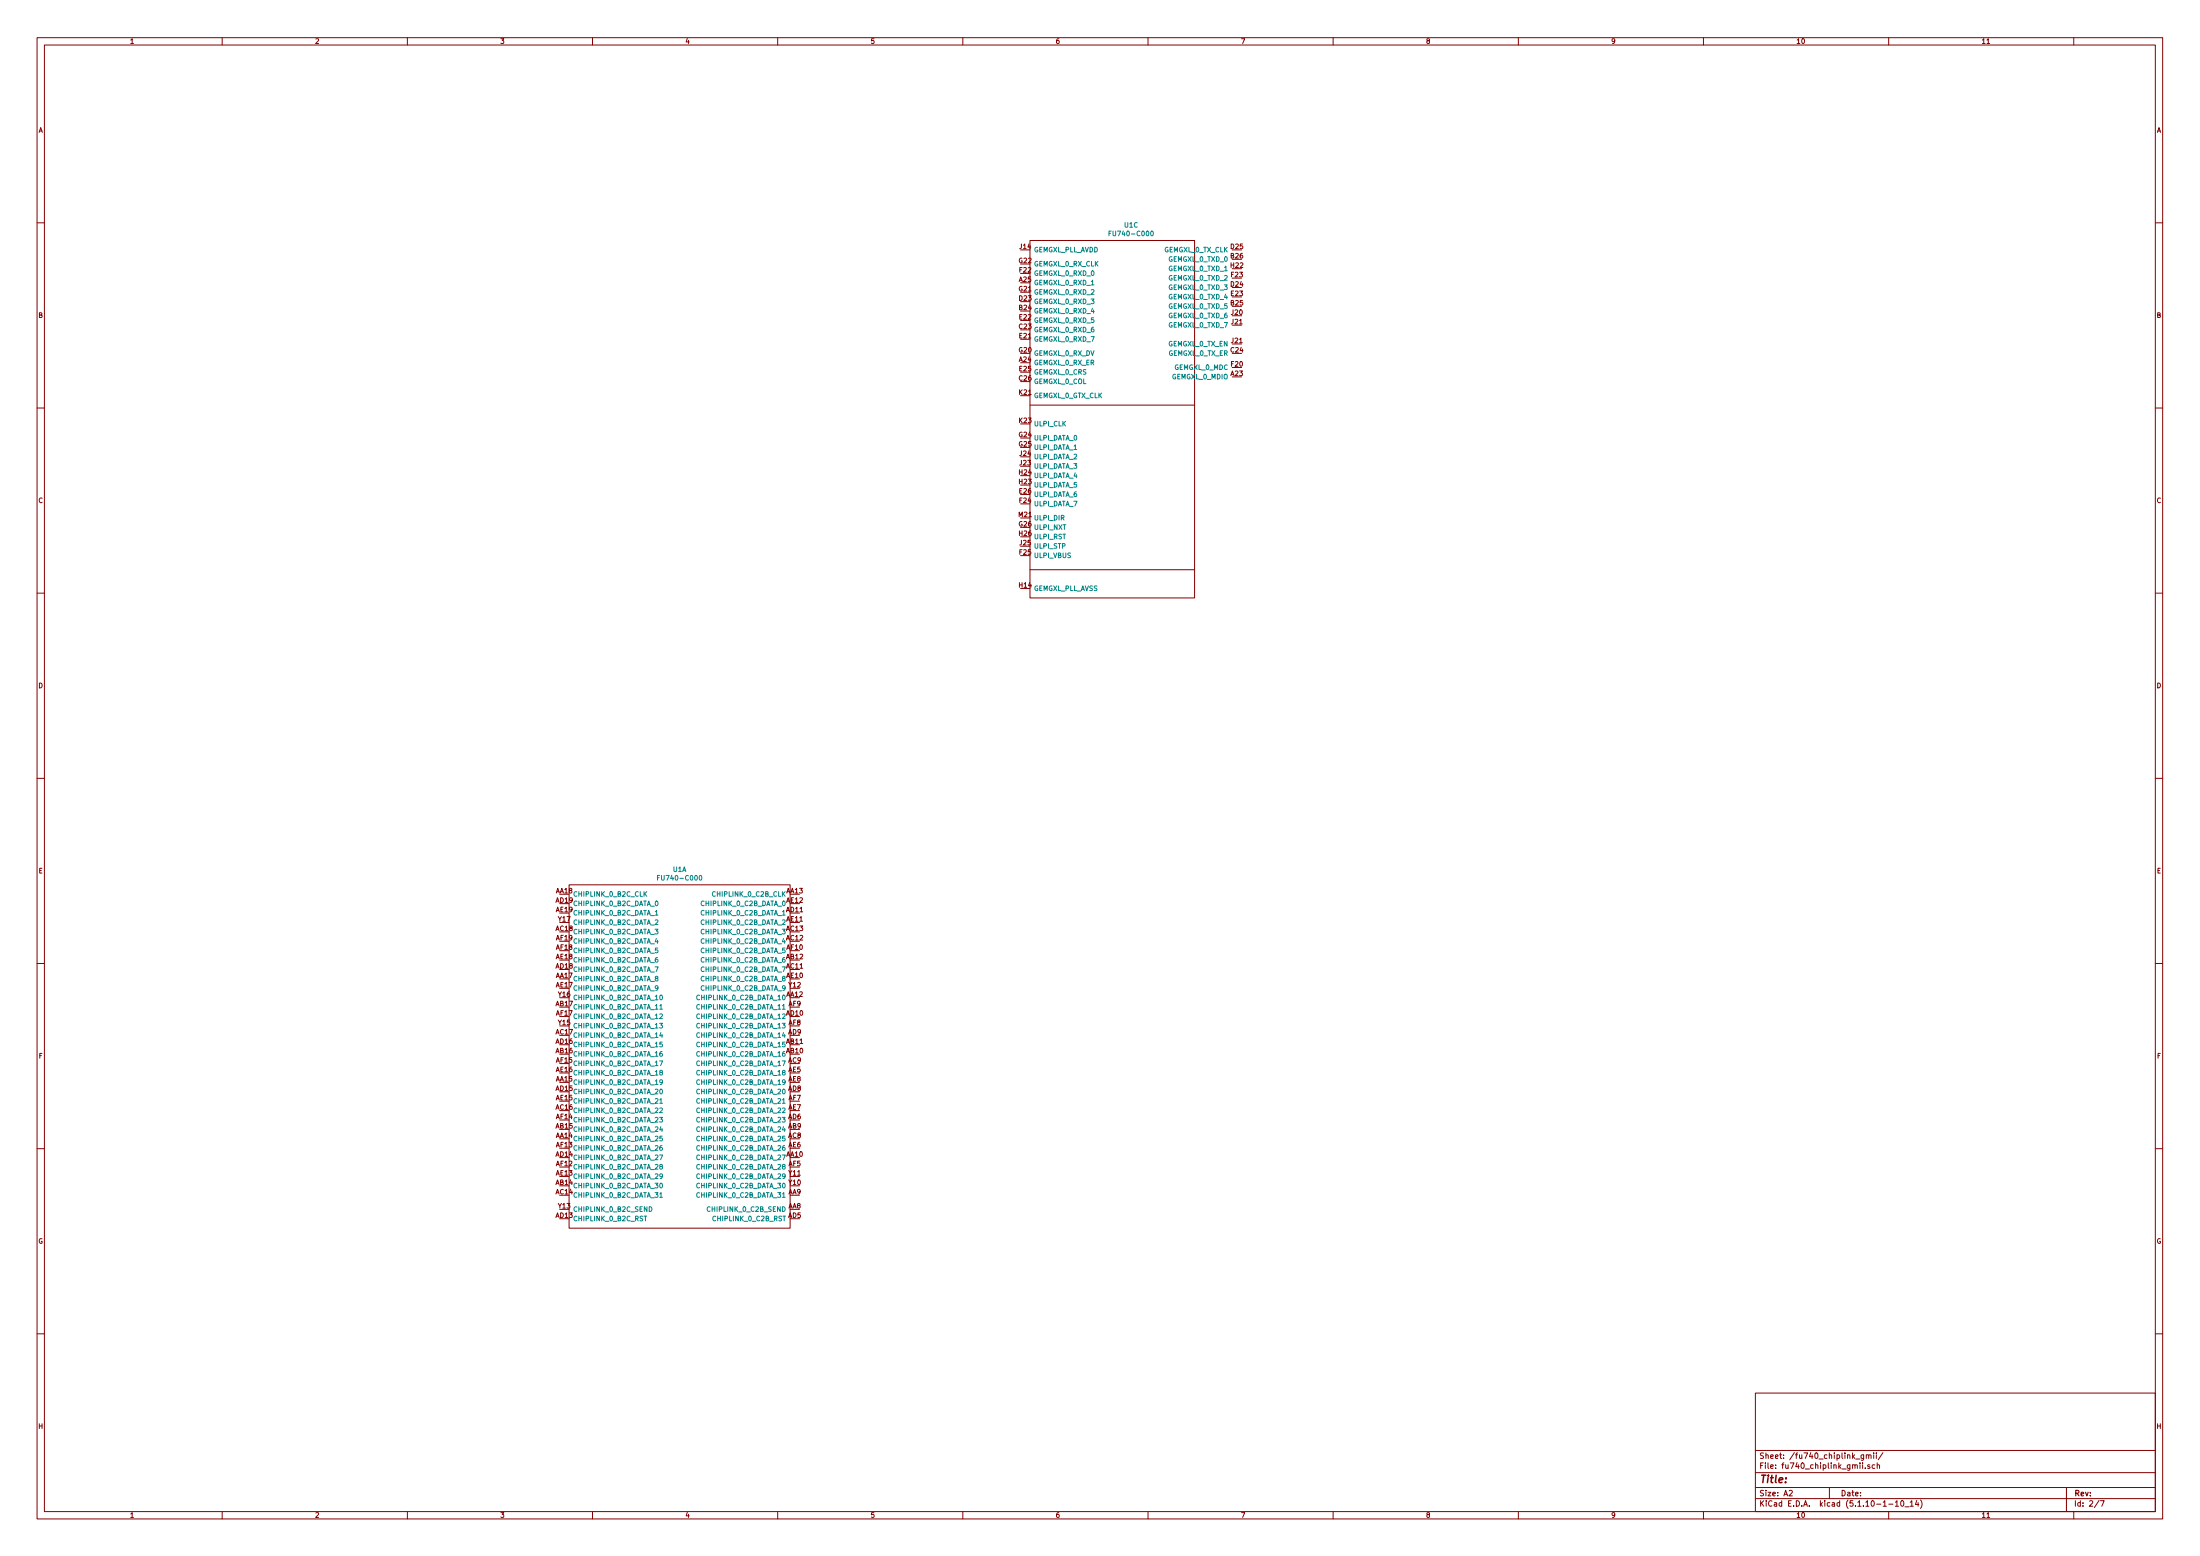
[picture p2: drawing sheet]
<svg xmlns="http://www.w3.org/2000/svg" width="594mm" height="420mm" viewBox="0 0 594 420" stroke-linecap="round" stroke-linejoin="round" font-family="sans-serif">
<g fill="none" stroke="#840000" stroke-width=".27">
<path d="M10 10.2h574v400h-574zM12 12.2h570v396h-570zM60 10.2v2M110 10.2v2M160 10.2v2M210 10.2v2M260 10.2v2M310 10.2v2M360 10.2v2M410 10.2v2M460 10.2v2M510 10.2v2"/>
<path d="M536.5 11.8h.8M560 10.2v2M10 60.2h2M278.1 64.9h44.5v96.6h-44.5zM582 60.2h2M10 110.2h2M278.1 109.4h44.5M582 110.2h2M278.1 153.8h44.5M10 160.2h2M582 160.2h2M10 210.2h2"/>
<path d="M582 210.2h2M153.7 238.9h59.7v92.7h-59.7zM10 260.2h2M582 260.2h2M10 310.2h2M582 310.2h2M10 360.2h2M474 376.2h108v32h-108zM582 360.2h2M474 397.7h108M474 391.7h108M501.1 394h1.2"/>
<path d="M502.3 395v.2M503 395v.2M503 395.5v1M503.3 392.8v1.2l-.3 .3h-.4M503.3 392.9l-.5-.1-.3 .3 .1 .6h.7M503.7 396.4v.1M504 393l.5-.1 .1 .9M504 392.8v1M504.6 393l.2-.2 .4 .1 .1 .9M504.9 395.6l-.4-.1-.2 .2 .1 .3 .5 .1v.3h-.6M506 392.3v.2M506 392.8v1"/>
<path d="M506.2 395.6l-.4-.1-.3 .3 .1 .6h.6M506.7 392.3v.2M506.7 392.8v1M506.9 395.6h.6v.9M506.9 395v1.5M508.5 392.2l-1.3 2M60 408.2v2M110 408.2v2M160 408.2v2M210 408.2v2M260 408.2v2M310 408.2v2"/>
<path d="M360 408.2v2M410 408.2v2M460 408.2v2M474 404.7h108M474 401.7h108M483.1 402.6l.6-.2 .3 .5-.9 1h.9M494 401.7v3M510 408.2v2M510 406.2h1.2M511.8 405.7l.4-.5v1.5M511.8 406.7h.9M513.4 405.4l.2-.2a.81 .81 0 0 1 .5 .8 .81 .81 0 0 1-.5 .7l-.3-.5z"/>
<path d="M514.4 406.9h1.1M515.8 405.7l.5-.5v1.5M515.8 406.7h.9M517.6 405.1l-.4 1.1h1M518 405.7v1M518.6 405a1.71 1.71 0 0 1 0 2.3M536.5 409.7h.8M558 401.7v6.5M560 408.2v2M566.8 405.1l-1.2 2M567.2 405.2h1l-.6 1.5"/>
</g>
<g fill="none" stroke="#008484" stroke-width=".27">
<path d="M299.5 63h.4M300.1 62.4h-.6v1.3M310.8 62.5l.2-.1a.63 .63 0 0 1 .5 .7 .63 .63 0 0 1-.6 .5l-.2-.4zM177.5 237h.5M178.2 236.4h-.7v1.3M188.9 236.5l.2-.1a.63 .63 0 0 1 .4 .7 .63 .63 0 0 1-.5 .5l-.2-.4zM174.1 241.3l.6 .7M174.7 240.8l-.8 .7M176.9 250.9h.8l-.5 .5 .4 .1v.6h-.7M176.9 246.2l.4-.4v1.3M176.9 248.5l.5-.1 .3 .3-.8 .9h.8M176.9 247.1h.8"/>
<path d="M177.1 243.4l.1-.1a.62 .62 0 0 1 .5 .7 .62 .62 0 0 1-.6 .5l-.2-.4zM177.2 253.4l-.3 .9h.8M177.5 258.5h-.2a.79 .79 0 0 0-.1 1.3l.4-.1v-.6l-.4-.1-.3 .3M177.5 253.9v.8M177.6 256h-.6l-.1 .6h.7v.5h-.7M176.9 261.1h.8l-.5 1.2M177.2 264.2l-.3-.3 .2-.2h.5a.47 .47 0 0 1-.6 .6l-.1 .4 .5 .2 .3-.2-.3-.5M177.7 266.7l-.3 .2h-.3l-.1-.6 .4-.1 .3 .2-.1 .7-.5 .3M178.1 276.3h.8l-.4 .5 .3 .1 .1 .5-.3 .2-.5-.1M178.2 271.6l.3-.4v1.3M178.2 273.9l.4-.1 .3 .3-.8 .9h.8M178.2 272.5h.7"/>
<path d="M178.3 268.8l.2-.1a.62 .62 0 0 1 .4 .7 .62 .62 0 0 1-.6 .5l-.1-.4zM178.5 278.8l-.3 .9h.7M178.8 279.3v.8M178.1 286.5h.8l-.5 1.2M178.2 299.3l.4-.1 .3 .3-.8 .9h.8M178.2 297l.3-.4v1.3M178.2 297.9h.7M178.3 294.2l.2-.1a.62 .62 0 0 1 .4 .7 .62 .62 0 0 1-.6 .5l-.1-.4zM178.4 289.6l-.2-.5h.6v.3l-.6 .4 .2 .5 .5-.2-.3-.5M178.8 283.9l-.4 .1-.2 .5v.6l.6 .1v-.7l-.4-.1-.2 .3M178.8 281.4h-.6v.6l.4-.1 .3 .5-.3 .3-.4-.2M178.9 292.1l-.3 .2h-.3l-.1-.6 .4-.1 .3 .2-.1 .7-.5 .3"/>
<path d="M178.1 311.9h.8l-.5 1.2M178.1 301.7h.8l-.4 .5 .3 .1 .1 .5-.3 .2-.5-.1M178.3 319.6l.2-.1a.62 .62 0 0 1 .4 .7 .62 .62 0 0 1-.6 .5l-.1-.4zM178.4 315l-.2-.5h.6v.3l-.6 .4 .2 .5 .5-.2-.3-.5M178.5 304.2l-.3 .9h.7M178.8 309.3l-.4 .1-.2 .5v.6l.6 .1v-.7l-.4-.1-.2 .3M178.8 304.7v.8M178.8 306.8h-.6v.6l.4-.1 .3 .5-.3 .3-.4-.2M178.9 317.5l-.3 .2h-.3l-.1-.6 .4-.1 .3 .2-.1 .7-.5 .3M173.9 328.4h.8M175.3 325.8a.64 .64 0 0 1 .8 .7 .64 .64 0 0 1-.8 .6zM178.2 322.4l.3-.4v1.3"/>
<path d="M178.2 323.3h.7M191.7 326a.56 .56 0 0 0-.7 .5 .56 .56 0 0 0 .7 .5"/>
</g>
<text font-size="2.8" fill="#840000" x="475" y="400.4">Title:</text>
<g font-size="2.1" fill="#840000">
<text x="475" y="393.9">Sheet: /fu740_chiplink_gmii/</text>
<text x="475" y="396.6">File: fu740_chiplink_gmii.sch</text>
<text x="475" y="406.8">KiCad E.D.A. kicad (5.1.10-1-10_14)</text>
<text x="475" y="404">Size: A2</text>
<text x="497" y="404">Date:</text>
<text x="560" y="404">Rev:</text>
<text x="560" y="406.8">Id: 2/7</text>
</g>
<g font-size="1.8" fill="#840000">
<text x="35" y="11.8">1</text>
<text x="85" y="11.8">2</text>
<text x="135" y="11.8">3</text>
<text x="185" y="11.8">4</text>
<text x="235" y="11.8">5</text>
<text x="285" y="11.8">6</text>
<text x="335" y="11.8">7</text>
<text x="385" y="11.8">8</text>
<text x="435" y="11.8">9</text>
<text x="485" y="11.8">10</text>
<text x="535" y="11.8">11</text>
<text x="10.4" y="35.8">A</text>
<text x="582.4" y="35.8">A</text>
<text x="275.2" y="71">G22</text>
<text x="275.4" y="67.2">J14</text>
<text x="332.4" y="69.8">B26</text>
<text x="332.4" y="67.2">D25</text>
<text x="275.2" y="76.1">A25</text>
<text x="275.3" y="73.6">F22</text>
<text x="332.4" y="77.4">D24</text>
<text x="332.4" y="72.3">H22</text>
<text x="332.5" y="74.8">F23</text>
<text x="275.2" y="78.7">G21</text>
<text x="275.2" y="83.7">B24</text>
<text x="275.2" y="81.2">D23</text>
<text x="332.4" y="82.5">B25</text>
<text x="332.4" y="79.9">E23</text>
<text x="10.4" y="85.8">B</text>
<text x="275.2" y="88.8">C23</text>
<text x="275.3" y="86.3">E22</text>
<text x="332.5" y="85">J20</text>
<text x="332.5" y="87.5">J21</text>
<text x="582.4" y="85.8">B</text>
<text x="275.2" y="95.2">G20</text>
<text x="275.3" y="91.4">E21</text>
<text x="332.4" y="95.2">C24</text>
<text x="332.5" y="92.6">J21</text>
<text x="275.2" y="97.7">A24</text>
<text x="275.3" y="100.2">E25</text>
<text x="332.4" y="101.5">A23</text>
<text x="332.5" y="99">F20</text>
<text x="275.2" y="102.8">C26</text>
<text x="275.2" y="106.6">K21</text>
<text x="275.2" y="118">G24</text>
<text x="275.2" y="114.2">K23</text>
<text x="275.2" y="120.6">G25</text>
<text x="275.4" y="125.6">J23</text>
<text x="275.4" y="123.1">J24</text>
<text x="275.2" y="130.7">H23</text>
<text x="275.2" y="128.2">H24</text>
<text x="10.4" y="135.8">C</text>
<text x="275.3" y="133.3">E26</text>
<text x="275.3" y="135.8">F24</text>
<text x="582.4" y="135.8">C</text>
<text x="275.2" y="139.6">M21</text>
<text x="275.2" y="142.2">G26</text>
<text x="275.2" y="144.7">H26</text>
<text x="275.3" y="149.8">F25</text>
<text x="275.4" y="147.2">J25</text>
<text x="275.2" y="158.7">H14</text>
<text x="10.4" y="185.8">D</text>
<text x="582.4" y="185.8">D</text>
<text x="10.4" y="235.8">E</text>
<text x="582.4" y="235.8">E</text>
<text x="150.1" y="241.2">AA18</text>
<text x="150.1" y="243.8">AD19</text>
<text x="212.4" y="241.2">AA13</text>
<text x="212.4" y="243.8">AE12</text>
<text x="150.1" y="251.4">AC18</text>
<text x="150.2" y="246.3">AE19</text>
<text x="150.8" y="248.8">Y17</text>
<text x="212.4" y="251.4">AC13</text>
<text x="212.4" y="246.3">AD11</text>
<text x="212.4" y="248.8">AE11</text>
<text x="150.2" y="256.5">AF18</text>
<text x="150.2" y="253.9">AF19</text>
<text x="212.4" y="253.9">AC12</text>
<text x="212.5" y="256.5">AF10</text>
<text x="150.1" y="261.5">AD18</text>
<text x="150.2" y="259">AE18</text>
<text x="212.4" y="259">AB12</text>
<text x="212.4" y="261.5">AC11</text>
<text x="150.1" y="264.1">AA17</text>
<text x="150.2" y="266.6">AE17</text>
<text x="150.8" y="269.2">Y16</text>
<text x="212.4" y="269.2">AA12</text>
<text x="212.4" y="264.1">AE10</text>
<text x="213.1" y="266.6">Y12</text>
<text x="150.1" y="271.7">AB17</text>
<text x="150.2" y="274.2">AF17</text>
<text x="212.4" y="274.2">AD10</text>
<text x="213" y="271.7">AF9</text>
<text x="150.1" y="279.3">AC17</text>
<text x="150.1" y="281.9">AD16</text>
<text x="150.8" y="276.8">Y15</text>
<text x="212.4" y="281.9">AB11</text>
<text x="212.9" y="279.3">AD9</text>
<text x="213" y="276.8">AF8</text>
<text x="10.5" y="285.8">F</text>
<text x="150.1" y="284.4">AB16</text>
<text x="150.2" y="286.9">AF15</text>
<text x="212.4" y="284.4">AB10</text>
<text x="212.9" y="286.9">AC9</text>
<text x="582.5" y="285.8">F</text>
<text x="150.1" y="292">AA15</text>
<text x="150.2" y="289.5">AE16</text>
<text x="212.9" y="289.5">AE5</text>
<text x="212.9" y="292">AE8</text>
<text x="150.1" y="299.6">AC16</text>
<text x="150.1" y="294.6">AD15</text>
<text x="150.2" y="297.1">AE15</text>
<text x="212.9" y="294.6">AD8</text>
<text x="212.9" y="299.6">AE7</text>
<text x="213" y="297.1">AF7</text>
<text x="150.1" y="304.7">AB15</text>
<text x="150.2" y="302.2">AF14</text>
<text x="212.9" y="304.7">AB9</text>
<text x="212.9" y="302.2">AD6</text>
<text x="150.1" y="307.3">AA14</text>
<text x="150.2" y="309.8">AF13</text>
<text x="212.9" y="307.3">AC8</text>
<text x="212.9" y="309.8">AE6</text>
<text x="150.1" y="312.3">AD14</text>
<text x="150.2" y="317.4">AE13</text>
<text x="150.2" y="314.9">AF12</text>
<text x="212.4" y="312.3">AA10</text>
<text x="213" y="314.9">AF5</text>
<text x="213.1" y="317.4">Y11</text>
<text x="150.1" y="320">AB14</text>
<text x="150.1" y="322.5">AC14</text>
<text x="212.9" y="322.5">AA9</text>
<text x="213.1" y="320">Y10</text>
<text x="150.1" y="328.8">AD13</text>
<text x="150.8" y="326.3">Y13</text>
<text x="212.9" y="326.3">AA8</text>
<text x="212.9" y="328.8">AD5</text>
<text x="10.3" y="335.8">G</text>
<text x="582.3" y="335.8">G</text>
<text x="10.4" y="385.8">H</text>
<text x="582.4" y="385.8">H</text>
<text x="35" y="409.8">1</text>
<text x="85" y="409.8">2</text>
<text x="135" y="409.8">3</text>
<text x="185" y="409.8">4</text>
<text x="235" y="409.8">5</text>
<text x="285" y="409.8">6</text>
<text x="335" y="409.8">7</text>
<text x="385" y="409.8">8</text>
<text x="435" y="409.8">9</text>
<text x="485" y="409.8">10</text>
<text x="535" y="409.8">11</text>
</g>
<g font-size="1.8" fill="#008484">
<text x="300.4" y="63.7">FU740-C000</text>
<text x="303.7" y="61.4">U1C</text>
<text x="279.1" y="71.9">GEMGXL_0_RX_CLK</text>
<text x="279.1" y="68.1">GEMGXL_PLL_AVDD</text>
<text x="314.2" y="68.1">GEMGXL_0_TX_CLK</text>
<text x="315.6" y="70.7">GEMGXL_0_TXD_0</text>
<text x="279.1" y="77">GEMGXL_0_RXD_1</text>
<text x="279.1" y="74.5">GEMGXL_0_RXD_0</text>
<text x="315.6" y="75.7">GEMGXL_0_TXD_2</text>
<text x="315.6" y="73.2">GEMGXL_0_TXD_1</text>
<text x="279.1" y="82.1">GEMGXL_0_RXD_3</text>
<text x="279.1" y="79.5">GEMGXL_0_RXD_2</text>
<text x="315.6" y="83.4">GEMGXL_0_TXD_5</text>
<text x="315.6" y="78.3">GEMGXL_0_TXD_3</text>
<text x="315.6" y="80.8">GEMGXL_0_TXD_4</text>
<text x="279.1" y="84.6">GEMGXL_0_RXD_4</text>
<text x="279.1" y="89.7">GEMGXL_0_RXD_6</text>
<text x="279.1" y="87.2">GEMGXL_0_RXD_5</text>
<text x="315.6" y="85.9">GEMGXL_0_TXD_6</text>
<text x="315.6" y="88.4">GEMGXL_0_TXD_7</text>
<text x="279.1" y="92.2">GEMGXL_0_RXD_7</text>
<text x="315.4" y="93.5">GEMGXL_0_TX_EN</text>
<text x="279.1" y="98.6">GEMGXL_0_RX_ER</text>
<text x="279.1" y="101.1">GEMGXL_0_CRS</text>
<text x="279.1" y="96.1">GEMGXL_0_RX_DV</text>
<text x="315.4" y="96.1">GEMGXL_0_TX_ER</text>
<text x="317.1" y="99.9">GEMGXL_0_MDC</text>
<text x="279.1" y="103.7">GEMGXL_0_COL</text>
<text x="279.1" y="107.5">GEMGXL_0_GTX_CLK</text>
<text x="316.5" y="102.4">GEMGXL_0_MDIO</text>
<text x="279.1" y="118.9">ULPI_DATA_0</text>
<text x="279.1" y="115.1">ULPI_CLK</text>
<text x="279.1" y="121.5">ULPI_DATA_1</text>
<text x="279.1" y="124">ULPI_DATA_2</text>
<text x="279.1" y="131.6">ULPI_DATA_5</text>
<text x="279.1" y="129.1">ULPI_DATA_4</text>
<text x="279.1" y="126.5">ULPI_DATA_3</text>
<text x="279.1" y="134.2">ULPI_DATA_6</text>
<text x="279.1" y="136.7">ULPI_DATA_7</text>
<text x="279.1" y="143">ULPI_NXT</text>
<text x="279.1" y="140.5">ULPI_DIR</text>
<text x="279.1" y="145.6">ULPI_RST</text>
<text x="279.1" y="148.1">ULPI_STP</text>
<text x="279.1" y="150.7">ULPI_VBUS</text>
<text x="279.1" y="159.6">GEMGXL_PLL_AVSS</text>
<text x="178.5" y="237.7">FU740-C000</text>
<text x="181.8" y="235.4">U1A</text>
<text x="154.7" y="242.1">CHIPLINK_0_B2C_CLK</text>
<text x="154.7" y="244.6">CHIPLINK_0_B2C_DATA_0</text>
<text x="189.6" y="244.6">CHIPLINK_0_C2B_DATA_0</text>
<text x="192.9" y="242.1">CHIPLINK_0_C2B_CLK</text>
<text x="154.7" y="247.2">CHIPLINK_0_B2C_DATA_1</text>
<text x="154.7" y="249.7">CHIPLINK_0_B2C_DATA_2</text>
<text x="189.6" y="247.2">CHIPLINK_0_C2B_DATA_1</text>
<text x="189.6" y="249.7">CHIPLINK_0_C2B_DATA_2</text>
<text x="154.7" y="252.3">CHIPLINK_0_B2C_DATA_3</text>
<text x="154.7" y="257.3">CHIPLINK_0_B2C_DATA_5</text>
<text x="154.7" y="254.8">CHIPLINK_0_B2C_DATA_4</text>
<text x="189.6" y="254.8">CHIPLINK_0_C2B_DATA_4</text>
<text x="189.6" y="252.3">CHIPLINK_0_C2B_DATA_3</text>
<text x="189.6" y="257.3">CHIPLINK_0_C2B_DATA_5</text>
<text x="154.7" y="262.4">CHIPLINK_0_B2C_DATA_7</text>
<text x="154.7" y="259.9">CHIPLINK_0_B2C_DATA_6</text>
<text x="189.6" y="259.9">CHIPLINK_0_C2B_DATA_6</text>
<text x="189.6" y="262.4">CHIPLINK_0_C2B_DATA_7</text>
<text x="154.7" y="265">CHIPLINK_0_B2C_DATA_8</text>
<text x="154.7" y="267.5">CHIPLINK_0_B2C_DATA_9</text>
<text x="189.6" y="265">CHIPLINK_0_C2B_DATA_8</text>
<text x="189.6" y="267.5">CHIPLINK_0_C2B_DATA_9</text>
<text x="154.7" y="272.6">CHIPLINK_0_B2C_DATA_11</text>
<text x="154.7" y="275.1">CHIPLINK_0_B2C_DATA_12</text>
<text x="154.7" y="270">CHIPLINK_0_B2C_DATA_10</text>
<text x="188.6" y="270">CHIPLINK_0_C2B_DATA_10</text>
<text x="188.6" y="275.1">CHIPLINK_0_C2B_DATA_12</text>
<text x="188.6" y="272.6">CHIPLINK_0_C2B_DATA_11</text>
<text x="154.7" y="280.2">CHIPLINK_0_B2C_DATA_14</text>
<text x="154.7" y="277.7">CHIPLINK_0_B2C_DATA_13</text>
<text x="188.6" y="280.2">CHIPLINK_0_C2B_DATA_14</text>
<text x="188.6" y="277.7">CHIPLINK_0_C2B_DATA_13</text>
<text x="154.7" y="285.3">CHIPLINK_0_B2C_DATA_16</text>
<text x="154.7" y="282.7">CHIPLINK_0_B2C_DATA_15</text>
<text x="154.7" y="287.8">CHIPLINK_0_B2C_DATA_17</text>
<text x="188.6" y="285.3">CHIPLINK_0_C2B_DATA_16</text>
<text x="188.6" y="282.7">CHIPLINK_0_C2B_DATA_15</text>
<text x="188.6" y="287.8">CHIPLINK_0_C2B_DATA_17</text>
<text x="154.7" y="292.9">CHIPLINK_0_B2C_DATA_19</text>
<text x="154.7" y="290.4">CHIPLINK_0_B2C_DATA_18</text>
<text x="188.6" y="290.4">CHIPLINK_0_C2B_DATA_18</text>
<text x="188.6" y="292.9">CHIPLINK_0_C2B_DATA_19</text>
<text x="154.7" y="295.4">CHIPLINK_0_B2C_DATA_20</text>
<text x="154.7" y="298">CHIPLINK_0_B2C_DATA_21</text>
<text x="188.6" y="295.4">CHIPLINK_0_C2B_DATA_20</text>
<text x="188.6" y="298">CHIPLINK_0_C2B_DATA_21</text>
<text x="154.7" y="305.6">CHIPLINK_0_B2C_DATA_24</text>
<text x="154.7" y="300.5">CHIPLINK_0_B2C_DATA_22</text>
<text x="154.7" y="303.1">CHIPLINK_0_B2C_DATA_23</text>
<text x="188.6" y="305.6">CHIPLINK_0_C2B_DATA_24</text>
<text x="188.6" y="303.1">CHIPLINK_0_C2B_DATA_23</text>
<text x="188.6" y="300.5">CHIPLINK_0_C2B_DATA_22</text>
<text x="154.7" y="308.1">CHIPLINK_0_B2C_DATA_25</text>
<text x="154.7" y="310.7">CHIPLINK_0_B2C_DATA_26</text>
<text x="188.6" y="308.1">CHIPLINK_0_C2B_DATA_25</text>
<text x="188.6" y="310.7">CHIPLINK_0_C2B_DATA_26</text>
<text x="154.7" y="313.2">CHIPLINK_0_B2C_DATA_27</text>
<text x="154.7" y="315.8">CHIPLINK_0_B2C_DATA_28</text>
<text x="188.6" y="313.2">CHIPLINK_0_C2B_DATA_27</text>
<text x="188.6" y="315.8">CHIPLINK_0_C2B_DATA_28</text>
<text x="154.7" y="320.8">CHIPLINK_0_B2C_DATA_30</text>
<text x="154.7" y="323.4">CHIPLINK_0_B2C_DATA_31</text>
<text x="154.7" y="318.3">CHIPLINK_0_B2C_DATA_29</text>
<text x="188.6" y="323.4">CHIPLINK_0_C2B_DATA_31</text>
<text x="188.6" y="320.8">CHIPLINK_0_C2B_DATA_30</text>
<text x="188.6" y="318.3">CHIPLINK_0_C2B_DATA_29</text>
<text x="154.7" y="329.7">CHIPLINK_0_B2C_RST</text>
<text x="154.7" y="327.2">CHIPLINK_0_B2C_SEND</text>
<text x="191.6" y="327.2">CHIPLINK_0_C2B_SEND</text>
<text x="193" y="329.7">CHIPLINK_0_C2B_RST</text>
</g>
</svg>
